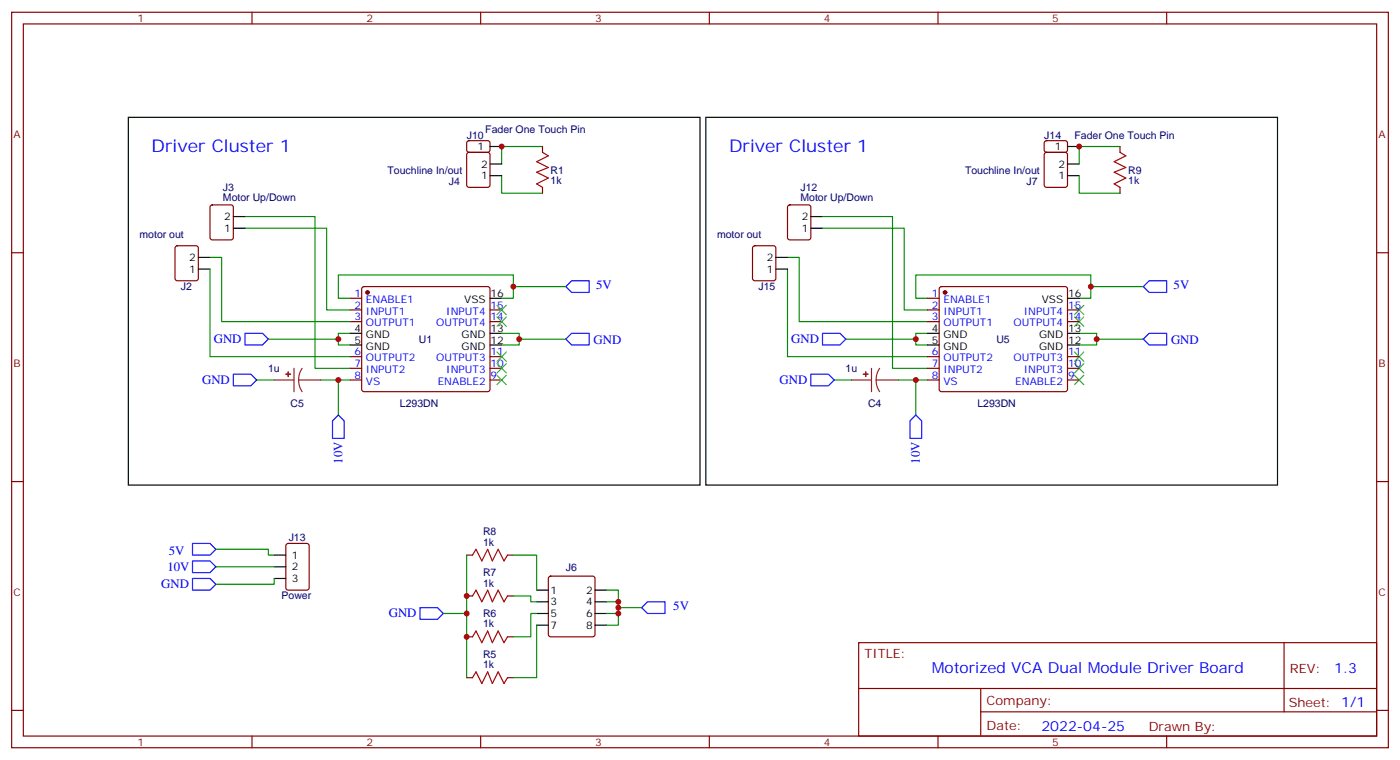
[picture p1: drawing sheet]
<svg xmlns="http://www.w3.org/2000/svg" width="423mm" height="230mm" viewBox="0 0 423 230" stroke-linecap="round" stroke-linejoin="round" font-family="sans-serif">
<g fill="none" stroke="#870000" stroke-width=".35">
<path d="M3.5 3.7h416.3v222.3h-416.3zM7.1 7.2h409.2v215.2h-409.2zM76.2 3.7v3.5M145.3 3.7v3.5M214.5 3.7v3.5M283.6 3.7v3.5M352.8 3.7v3.5M141.3 42.7l.5-.2 5.9 .1 .5 .6-.1 2.4-.6 .4h-6l-.4-.7v-2.1zM141.3 46.2l.5-.2h5.7l.6 .5 .1 9.4-.5 .7h-5.9l-.6-.4-.1-9.5zM164 44.3v1.7M164 56.6v1.8M316 46.2l.4-.2h5.7l.6 .5 .1 9.4-.5 .7h-5.9l-.6-.4-.1-9.5z"/>
<path d="M316 42.7l.4-.2 6 .1 .4 .6-.1 2.4-.6 .4h-5.9l-.5-.7v-2.1zM338.7 44.3v1.7M338.7 56.6v1.8M3.5 76.4h3.6M53.2 74.5l.4-.2h5.7l.6 .4 .1 9.4-.5 .7h-5.9l-.6-.4-.1-9.4zM63.7 62.1l.5-.2h5.6l.7 .4 .1 9.5-.5 .6-5.9 .1-.6-.5-.1-9.4zM227.8 74.5l.4-.2h5.7l.6 .4 .1 9.4-.5 .7h-5.9l-.6-.4-.1-9.4zM238.4 62.1l.4-.2h5.7l.6 .4 .1 9.5-.5 .6-5.9 .1-.6-.5-.1-9.4zM416.3 76.4h3.5M105.8 90.1h3.6M105.8 93.7h3.6M105.8 97.2h3.6"/>
<path d="M109.6 86.8l.5-.2h37.4l.5 .2 .2 .5v30.4l-.3 .5-.4 .2h-37.4l-.5-.3-.2-.4v-30.4zM148.2 93.7h3.5M148.2 97.2h3.5M280.5 90.1h3.5M280.5 93.7h3.5M280.5 97.2h3.5M284.2 86.8l.5-.2h37.4l.5 .2 .2 .5v30.4l-.2 .5-.5 .2h-37.4l-.5-.3-.2-.4v-30.4zM322.8 93.7h3.5M322.8 97.2h3.5M105.8 107.8h3.6M105.8 111.3h3.6M105.8 114.8h3.6"/>
<path d="M148.2 107.8h3.5M148.2 111.3h3.5M148.2 114.8h3.5M280.5 107.8h3.5M280.5 111.3h3.5M280.5 114.8h3.5M322.8 107.8h3.5M322.8 111.3h3.5M322.8 114.8h3.5M3.5 145.5h3.6M416.3 145.5h3.5M86.7 164.4l.4-.2h5.7l.6 .4 .1 13-.5 .7h-5.9l-.6-.4-.1-13z"/>
<path d="M141.1 167.7h1.8M153.5 167.7h1.7M166 174.3l.5-.2h12.7l.5 .2 .2 .5v16.9l-.2 .5-.5 .2h-12.7l-.5-.2-.2-.5v-16.9zM141.1 192.4h1.8M141.1 180.1h1.8M153.5 192.4h1.7M153.5 180.1h1.7M259.6 194.2h156.7v28.2h-156.7zM388.3 194.2v20.9M3.5 214.7h3.6M141.1 204.8h1.8M153.5 204.8h1.7"/>
<path d="M259.7 208.1h156.4M296.6 215.1h119.5M296.6 208.1v14.1M416.3 214.7h3.5M76.2 222.4v3.6M145.3 222.4v3.6M214.5 222.4v3.6M283.6 222.4v3.6M352.8 222.4v3.6"/>
</g>
<g fill="#870000" stroke="#870000" stroke-width=".35">
<circle cx="111.1" cy="88.4" r=".53"/>
<circle cx="285.7" cy="88.4" r=".53"/>
</g>
<g fill="none" stroke="#000" stroke-width=".35">
<path d="M38.8 35.5h172.9v111.1h-172.9zM213.4 35.5h172.9v111.1h-172.9zM148.2 44.3h3.5M148.2 53.1h3.5M148.2 49.6h3.5M322.8 44.3h3.5M322.8 53.1h3.5M322.8 49.6h3.5M60 77.8h3.5M70.6 69h3.5M70.6 65.4h3.5M234.6 77.8h3.5"/>
<path d="M245.2 69h3.5M245.2 65.4h3.5M60 81.3h3.5M148.2 90.1h3.5M234.6 81.3h3.5M322.8 90.1h3.5M105.8 100.7h3.6M105.8 104.2h3.6M148.2 100.7h3.5M148.2 104.2h3.5M280.5 100.7h3.5M280.5 104.2h3.5"/>
<path d="M322.8 100.7h3.5M322.8 104.2h3.5M82.9 174.8h3.5M82.9 167.7h3.5M82.9 171.3h3.5M162.3 178.3h3.5M179.9 178.3h3.5M162.3 181.9h3.5M162.3 185.4h3.5M162.3 188.9h3.5M179.9 181.9h3.5M179.9 185.4h3.5"/>
<path d="M179.9 188.9h3.5"/>
</g>
<g fill="none" stroke="#00f" stroke-width=".35">
<path d="M171.1 86.6l1.8-1.8h5.3v3.6h-5.3zM345.7 86.6l1.8-1.8h5.3v3.6h-5.3zM70.6 113.1h5.2l1.8 1.7-1.8 1.8h-5.2zM74.1 100.7h5.3l1.7 1.8-1.7 1.7h-5.3zM171.1 102.5l1.8-1.8h5.3v3.5h-5.3zM245.2 113.1h5.3l1.7 1.7-1.7 1.8h-5.3zM248.7 100.7h5.3l1.8 1.8-1.8 1.7h-5.3zM345.7 102.5l1.8-1.8h5.3v3.5h-5.3zM102.3 125.4l1.8 1.8v5.3h-3.6v-5.3zM276.9 125.4l1.8 1.8v5.3h-3.5v-5.3zM58.2 164.2h5.3l1.8 1.8-1.8 1.7h-5.3zM58.2 169.5h5.3l1.8 1.8-1.8 1.7h-5.3z"/>
<path d="M58.2 174.8h5.3l1.8 1.8-1.8 1.7h-5.3zM127 183.6h5.3l1.8 1.8-1.8 1.7h-5.3zM194 183.6l1.8-1.7h5.3v3.5h-5.3z"/>
</g>
<g fill="none" stroke="#008700" stroke-width=".35">
<path d="M151.7 53.1v5.3h12.3M164 44.3h-12.3v5.3M326.3 53.1v5.3h12.4M338.7 44.3h-12.4v5.3M63.5 77.8h3.5v19.4h38.8M74.1 69h24.7v24.7h7M74.1 65.4h21.1v45.9h10.6M238.1 77.8h3.6v19.4h38.8M248.7 65.4h21.2v45.9h10.6M248.7 69h24.7v24.7h7.1M63.5 81.3v26.5h42.3M105.8 90.1h-3.5v-7h52.9v7h-3.5"/>
<path d="M155.2 86.6h15.9M238.1 81.3v26.5h42.4M280.5 90.1h-3.6v-7h52.9v7h-3.5M329.8 86.6h15.9M77.6 114.8h5.3M81.1 102.5h21.2M97 114.8h8.8M102.3 114.8v10.6M105.8 100.7h-3.5v3.5h3.5M151.7 100.7h5.3v3.5h-5.3M157 102.5h14.1M252.2 114.8h5.3"/>
<path d="M255.8 102.5h21.1M271.6 114.8h8.9M276.9 114.8v10.6M280.5 100.7h-3.6v3.5h3.6M326.3 100.7h5.3v3.5h-5.3M331.6 102.5h14.1M65.3 166h15.8v1.7h1.8M65.3 171.3h17.6M82.9 174.8v1.8h-17.6M141.1 167.7v37.1M155.2 167.7h7.1v10.6M183.4 178.3h3.6v3.6h-3.6"/>
<path d="M134.1 185.4h7M155.2 180.1h5.3v1.8h1.8M162.3 188.9v15.9h-7.1M162.3 185.4h-1.8v7h-5.3M187 181.9v3.5h-3.6M187 185.4v3.5h-3.6M187 183.6h7"/>
</g>
<g fill="none" stroke="#3c3" stroke-width=".35">
<path d="M150.3 92.3l2.8 2.8M150.3 95.8l2.8 2.8M153.1 92.3l-2.8 2.8M153.1 95.8l-2.8 2.8M324.9 95.8l2.8 2.8M324.9 92.3l2.8 2.8M327.7 95.8l-2.8 2.8M327.7 92.3l-2.8 2.8M150.3 106.4l2.8 2.8M150.3 109.9l2.8 2.8M150.3 113.4l2.8 2.8M153.1 106.4l-2.8 2.8"/>
<path d="M153.1 109.9l-2.8 2.8M153.1 113.4l-2.8 2.8M324.9 113.4l2.8 2.8M324.9 109.9l2.8 2.8M324.9 106.4l2.8 2.8M327.7 113.4l-2.8 2.8M327.7 109.9l-2.8 2.8M327.7 106.4l-2.8 2.8"/>
</g>
<path d="M82.9 114.8h6M88.9 111.3v7.1M90.3 114.8l.2 1.9 .9 1.7M90.3 114.8h6.7M91.4 111.3l-.8 1.7-.3 1.8M257.5 114.8h6M263.5 111.3v7.1M264.9 114.8l.3 1.9 .8 1.7M264.9 114.8h6.7M266 111.3l-.8 1.7-.3 1.8" fill="none" stroke="#8c2424" stroke-width=".35"/>
<g fill="#8c2424" stroke="#8c2424" stroke-width=".35">
<path d="M87.1 112.4l.1 1.4z"/>
<path d="M86.4 113.1h1.4z"/>
<path d="M261.8 112.4v1.4z"/>
<path d="M261.1 113.1h1.4z"/>
</g>
<path d="M164 46l1.8 1.1-3.5 1.8 3.5 1.7-3.5 1.4 3.5 1.8-3.5 1.8 1.7 1M338.7 46l1.7 1.1-3.5 1.8 3.5 1.7-3.5 1.4 3.5 1.8-3.5 1.8 1.8 1M142.9 167.7l1-1.7 1.8 3.5 1.8-3.5 1.4 3.5 1.7-3.5 1.8 3.5 1.1-1.8M142.9 192.4l1-1.7 1.8 3.5 1.8-3.5 1.4 3.5 1.7-3.5 1.8 3.5 1.1-1.8M142.9 180.1l1-1.8 1.8 3.6 1.8-3.6 1.4 3.6 1.7-3.6 1.8 3.6 1.1-1.8M142.9 204.8l1-1.8 1.8 3.6 1.8-3.6 1.4 3.6 1.7-3.6 1.8 3.6 1.1-1.8" fill="none" stroke="#a10000" stroke-width=".35"/>
<g fill="#c00">
<circle cx="102.3" cy="114.8" r=".88"/>
<circle cx="102.3" cy="102.5" r=".88"/>
<circle cx="155.2" cy="86.6" r=".88"/>
<circle cx="157" cy="102.5" r=".88"/>
<circle cx="151.7" cy="44.3" r=".88"/>
<circle cx="141.1" cy="180.1" r=".88"/>
<circle cx="141.1" cy="192.4" r=".88"/>
<circle cx="141.1" cy="185.4" r=".88"/>
<circle cx="187" cy="181.9" r=".88"/>
<circle cx="187" cy="185.4" r=".88"/>
<circle cx="187" cy="183.6" r=".88"/>
<circle cx="331.6" cy="102.5" r=".88"/>
<circle cx="329.8" cy="86.6" r=".88"/>
<circle cx="276.9" cy="102.5" r=".88"/>
<circle cx="276.9" cy="114.8" r=".88"/>
<circle cx="326.3" cy="44.3" r=".88"/>
</g>
<g font-size="5.3" fill="#00f">
<text x="45.9" y="46">Driver Cluster 1</text>
<text x="220.5" y="46">Driver Cluster 1</text>
</g>
<text font-size="4.6" fill="#00f" x="281.7" y="203.2">Motorized VCA Dual Module Driver Board</text>
<g font-size="4.2" fill="#00f">
<text x="403.4" y="203.5">1.3</text>
<text x="314.9" y="220.8">2022-04-25</text>
</g>
<g font-size="3.9" fill="#00f">
<text x="180.3" y="87.3">5V</text>
<text x="354.9" y="87.3">5V</text>
<text x="64.6" y="103.6">GND</text>
<text x="179.5" y="103.8">GND</text>
<text x="239.3" y="103.6">GND</text>
<text x="354.1" y="103.8">GND</text>
<text x="61.1" y="116">GND</text>
<text x="235.7" y="116">GND</text>
<text x="103.5" y="140.1" transform="rotate(-90 103.5 140.1)">10V</text>
<text x="278.2" y="140.1" transform="rotate(-90 278.2 140.1)">10V</text>
<text x="51.1" y="167.7">5V</text>
<text x="50.6" y="172.5">10V</text>
<text x="48.8" y="177.7">GND</text>
<text x="203.6" y="184.4">5V</text>
<text x="117.5" y="186.5">GND</text>
</g>
<g font-size="3.9" fill="#800">
<text x="261.4" y="198.8">TITLE:</text>
<text x="390" y="203.5">REV:</text>
<text x="298.3" y="213">Company:</text>
<text x="389.7" y="213.6">Sheet: 1/1</text>
<text x="298.3" y="220.7">Date:</text>
<text x="347.4" y="220.8">Drawn By:</text>
</g>
<g font-size="3.2" fill="#800">
<text x="41.6" y="6.7">1</text>
<text x="110.8" y="6.7">2</text>
<text x="179.9" y="6.7">3</text>
<text x="249.1" y="6.7">4</text>
<text x="318.2" y="6.7">5</text>
<text x="4.1" y="41.8">A</text>
<text x="416.8" y="41.8">A</text>
<text x="4.1" y="110.9">B</text>
<text x="416.8" y="110.9">B</text>
<text x="4.1" y="180.1">C</text>
<text x="416.8" y="180.1">C</text>
<text x="41.6" y="225.4">1</text>
<text x="110.8" y="225.4">2</text>
<text x="179.9" y="225.4">3</text>
<text x="249.1" y="225.4">4</text>
<text x="318.2" y="225.4">5</text>
</g>
<g font-size="3.2" fill="#000080">
<text x="141.1" y="41.9">J10</text>
<text x="146.7" y="40.1">Fader One Touch Pin</text>
<text x="315.8" y="41.9">J14</text>
<text x="324.9" y="41.9">Fader One Touch Pin</text>
<text x="117.2" y="52.5">Touchline In/out</text>
<text x="166.5" y="52.5">R1</text>
<text x="291.8" y="52.5">Touchline In/out</text>
<text x="341.1" y="52.5">R9</text>
<text x="67.4" y="57.6">J3</text>
<text x="135.8" y="56">J4</text>
<text x="166.5" y="55.6">1k</text>
<text x="242" y="57.6">J12</text>
<text x="310.4" y="56">J7</text>
<text x="341.1" y="55.6">1k</text>
<text x="67.4" y="60.9">Motor Up/Down</text>
<text x="242" y="60.9">Motor Up/Down</text>
<text x="42.2" y="71.9">motor out</text>
<text x="216.8" y="71.9">motor out</text>
<text x="54.7" y="87.8">J2</text>
<text x="229.3" y="87.8">J15</text>
<text x="126.7" y="103.6">U1</text>
<text x="301.3" y="103.6">U5</text>
<text x="81.1" y="112.4">1u</text>
<text x="255.7" y="112.4">1u</text>
<text x="87.9" y="122.9">C5</text>
<text x="120.9" y="122.9">L293DN</text>
<text x="262.5" y="122.9">C4</text>
<text x="295.5" y="122.9">L293DN</text>
<text x="146.1" y="161.7">R8</text>
<text x="87.3" y="163.5">J13</text>
<text x="146.1" y="164.9">1k</text>
<text x="171.1" y="172.4">J6</text>
<text x="146.1" y="177.3">1k</text>
<text x="146.1" y="174">R7</text>
<text x="85.1" y="181.2">Power</text>
<text x="146.1" y="189.6">1k</text>
<text x="146.1" y="186.4">R6</text>
<text x="146.1" y="202">1k</text>
<text x="146.1" y="198.7">R5</text>
</g>
<g font-size="3.2">
<text x="144.4" y="45.3">1</text>
<text x="319" y="45.3">1</text>
<text x="145.4" y="50.6">2</text>
<text x="320.1" y="50.6">2</text>
<text x="145.4" y="54.2">1</text>
<text x="320.1" y="54.2">1</text>
<text x="67.8" y="70">1</text>
<text x="67.8" y="66.5">2</text>
<text x="242.5" y="70">1</text>
<text x="242.5" y="66.5">2</text>
<text x="57.2" y="82.4">1</text>
<text x="57.2" y="78.8">2</text>
<text x="231.9" y="82.4">1</text>
<text x="231.9" y="78.8">2</text>
<text x="148.3" y="89.8">16</text>
<text x="323" y="89.8">16</text>
<text x="140.4" y="91.5">VSS</text>
<text x="315" y="91.5">VSS</text>
<text x="107.2" y="100.4">4</text>
<text x="148.3" y="100.4">13</text>
<text x="281.8" y="100.4">4</text>
<text x="323" y="100.4">13</text>
<text x="107.2" y="103.9">5</text>
<text x="110.7" y="102.1">GND</text>
<text x="110.7" y="105.7">GND</text>
<text x="139.6" y="105.7">GND</text>
<text x="139.6" y="102.1">GND</text>
<text x="148.3" y="103.9">12</text>
<text x="281.8" y="103.9">5</text>
<text x="285.3" y="102.1">GND</text>
<text x="285.3" y="105.7">GND</text>
<text x="314.2" y="105.7">GND</text>
<text x="314.2" y="102.1">GND</text>
<text x="323" y="103.9">12</text>
<text x="88.2" y="168.8">1</text>
<text x="88.2" y="172.3">2</text>
<text x="88.2" y="175.9">3</text>
<text x="166.5" y="179.4">1</text>
<text x="177.2" y="179.4">2</text>
<text x="166.5" y="182.9">3</text>
<text x="177.2" y="182.9">4</text>
<text x="166.5" y="186.4">5</text>
<text x="166.5" y="190">7</text>
<text x="177.2" y="186.4">6</text>
<text x="177.2" y="190">8</text>
</g>
<g font-size="3.2" fill="#00f">
<text x="107.2" y="89.8">1</text>
<text x="281.8" y="89.8">1</text>
<text x="107.2" y="93.3">2</text>
<text x="110.7" y="91.5">ENABLE1</text>
<text x="110.7" y="95.1">INPUT1</text>
<text x="134.9" y="95.1">INPUT4</text>
<text x="148.3" y="93.3">15</text>
<text x="281.8" y="93.3">2</text>
<text x="285.3" y="91.5">ENABLE1</text>
<text x="285.3" y="95.1">INPUT1</text>
<text x="309.6" y="95.1">INPUT4</text>
<text x="323" y="93.3">15</text>
<text x="107.2" y="96.8">3</text>
<text x="110.7" y="98.6">OUTPUT1</text>
<text x="131.9" y="98.6">OUTPUT4</text>
<text x="148.3" y="96.8">14</text>
<text x="281.8" y="96.8">3</text>
<text x="285.3" y="98.6">OUTPUT1</text>
<text x="306.5" y="98.6">OUTPUT4</text>
<text x="323" y="96.8">14</text>
<text x="107.2" y="107.4">6</text>
<text x="148.3" y="107.4">11</text>
<text x="281.8" y="107.4">6</text>
<text x="323" y="107.4">11</text>
<text x="107.2" y="110.9">7</text>
<text x="110.7" y="109.2">OUTPUT2</text>
<text x="110.7" y="112.7">INPUT2</text>
<text x="131.9" y="109.2">OUTPUT3</text>
<text x="134.9" y="112.7">INPUT3</text>
<text x="148.3" y="110.9">10</text>
<text x="281.8" y="110.9">7</text>
<text x="285.3" y="109.2">OUTPUT2</text>
<text x="285.3" y="112.7">INPUT2</text>
<text x="306.5" y="109.2">OUTPUT3</text>
<text x="309.6" y="112.7">INPUT3</text>
<text x="323" y="110.9">10</text>
<text x="107.2" y="114.5">8</text>
<text x="110.7" y="116.2">VS</text>
<text x="132.3" y="116.2">ENABLE2</text>
<text x="148.3" y="114.5">9</text>
<text x="281.8" y="114.5">8</text>
<text x="285.3" y="116.2">VS</text>
<text x="307" y="116.2">ENABLE2</text>
<text x="323" y="114.5">9</text>
</g>
</svg>
